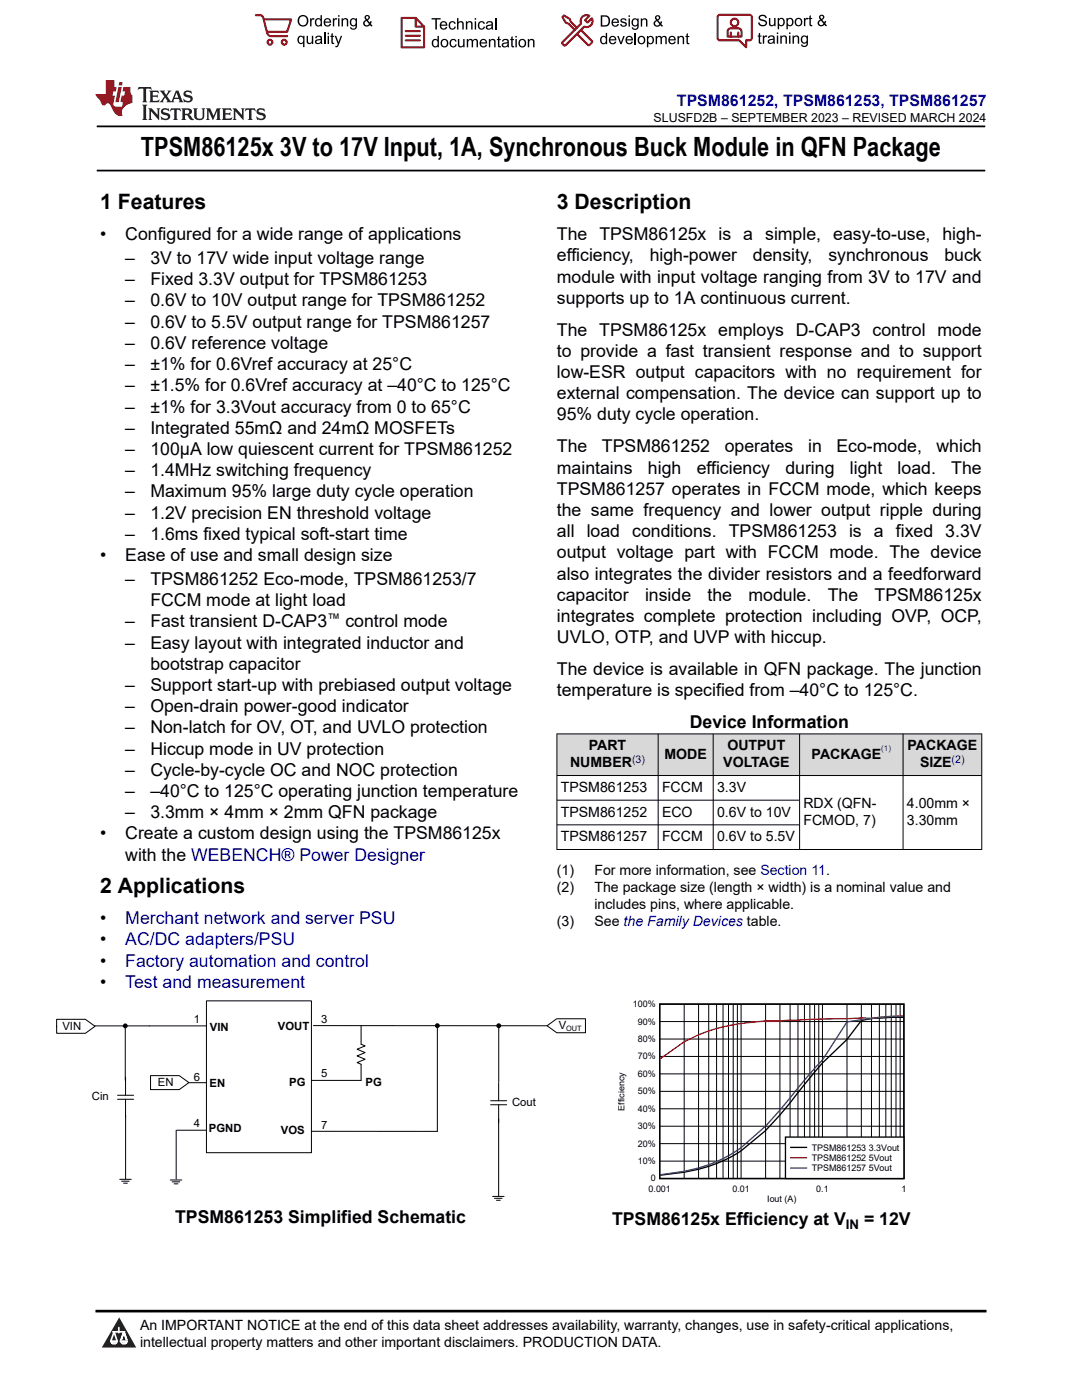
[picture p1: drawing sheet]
<svg xmlns="http://www.w3.org/2000/svg" width="216mm" height="279mm" viewBox="0 0 216 279" stroke-linecap="round" stroke-linejoin="round" font-family="sans-serif">
<path d="M19.3 25.2h177.3M19.3 34h177.3" fill="none" stroke="#000" stroke-width=".35"/>
<g fill="#d8d8d8">
<path d="M111.1 146.5h84.8v8.3h-84.8z" fill-rule="evenodd"/>
<path d="M111.2 146.5h20.1v8.2h-20.1z" fill-rule="evenodd"/>
<path d="M131.4 146.5h10.8v8.2h-10.8z" fill-rule="evenodd"/>
<path d="M142.4 146.5h17.1v8.2h-17.1z" fill-rule="evenodd"/>
<path d="M159.6 146.5h20.5v8.2h-20.5z" fill-rule="evenodd"/>
<path d="M180.3 146.5h15.5v8.2h-15.5z" fill-rule="evenodd"/>
</g>
<g fill="none" stroke="#000" stroke-width=".2">
<path d="M111.1 146.5h84.9M111.1 154.8h84.9M111.1 159.7h48.5M111.1 146.4v23.2M131.3 146.4v23.2M142.3 146.4v23.2M159.6 146.4v23.2M180.2 146.4v23.2M195.9 146.4v23.2M111.1 169.5h84.9M111.1 164.6h48.5M41.2 199.7h20.9v30.3h-20.9z"/>
<path d="M11.3 203.4h5.7l2 1.4-2 1.4h-5.7zM18.8 204.7h22.3M23.5 219.4h3.2M23.5 218.6h3.2M25 205.2v10.4M25.1 215v3.6M25.1 219.4v15.9M30 214.7h5.8l1.9 1.4-1.9 1.4h-5.8zM37.8 216.1h3.4M62.5 204.7h46.7M72.1 204.7v3.7l.8 .3-1.6 .7 1.6 .7-1.6 .6 1.6 .7-1.6 .7 .8 .3v3.2h-10M87.3 205.2v20.6h-25.2"/>
<path d="M97.9 219.7h3.2M99.5 216.1v3.6M99.5 205.2v10.7M109.2 204.7l1.9-1.4h5.7v2.8h-5.7zM131.6 217.8h48.8M131.6 214.3h48.8M131.6 210.8h48.8M131.6 207.4h48.8M131.6 203.9h48.8M136.5 200.4v34.8M139.4 200.4v34.8M141.4 200.4v34.8"/>
<path d="M143 200.4v34.8M144.3 200.4v34.8M145.4 200.4v34.8M146.3 200.4v34.8M147.1 200.4v34.8M147.9 200.4v34.8M152.8 200.4v34.8M155.6 200.4v34.8M157.7 200.4v34.8M159.2 200.4v34.8M160.5 200.4v34.8M161.6 200.4v34.8"/>
<path d="M162.5 200.4v34.8M163.4 200.4v34.8M164.1 200.4v34.8M169 200.4v34.8M171.9 200.4v34.8M173.9 200.4v34.8M175.5 200.4v34.8M176.8 200.4v34.8M177.8 200.4v34.8M178.8 200.4v34.8M179.6 200.4v34.8M23.9 235.4h2.3"/>
<path d="M24.3 235.7h1.5M24.7 236.1h.7M34 235.5h2.3M34.4 235.9h1.5M34.8 236.3h.7M35.2 225.6v9.7M35.3 225.6h5.8M97.9 220.5h3.2M98.3 238.8h2.3M98.7 239.1h1.5M99.1 239.5h.7M99.5 220.5v18.2"/>
<path d="M131.6 231.7h48.8M131.6 228.2h48.8M131.6 224.8h48.8M131.6 221.3h48.8"/>
</g>
<g fill="#000">
<circle cx="25" cy="204.7" r=".49"/>
<circle cx="87.3" cy="204.7" r=".49"/>
<circle cx="99.5" cy="204.7" r=".49"/>
</g>
<path d="M131.6 200.4h48.8v34.8h-48.8zM180.2 203l-6.3 .3-2 .4-2.9 3.8-4.9 4.6-3.6 4.3a99.5 99.5 0 0 1-7.7 9.2l-4.9 4.1a27.9 27.9 0 0 1-11.4 4.2l-4.7 .6" fill="none" stroke="#000" stroke-width=".26"/>
<path d="M180.2 202.8l-3.4 .1-2.9 .3-2-.1-9.4 .3-6.9 .3a46.7 46.7 0 0 0-10.2 1 28.9 28.9 0 0 0-13.6 6.6" fill="none" stroke="#f00" stroke-width=".26"/>
<path d="M180.2 202.8a59.6 59.6 0 0 0-11.2 1.1l-4.9 7.6-2.5 2.8-3.9 4.8a48.2 48.2 0 0 1-11.4 11l-.9 .6a32 32 0 0 1-13.6 3.7" fill="none" stroke="#156" stroke-width=".26"/>
<path d="M156.7 226.9h23.6v8.3h-23.6z" fill-rule="evenodd" fill="#fff"/>
<path d="M156.7 226.9h23.7v8.3h-23.7zM157.8 229h3.1" fill="none" stroke="#000" stroke-width=".26"/>
<path d="M157.8 231.1h3.1" fill="none" stroke="#f00" stroke-width=".26"/>
<path d="M157.8 233.1h3.1" fill="none" stroke="#156" stroke-width=".26"/>
<path d="M0 0h215.9v23.8h-215.9z" fill-rule="evenodd" fill="#fff"/>
<path d="M27.7 17.4l-.2 .6 .5-.3h.6v.1v2.2l-.2 .4h1l-.2-.4v-2.2v-.1h.5l.5 .3-.1-.6zM29.8 18.1l.2 .4v1.5l-.2 .4h1.9l.1-.6a1.08 1.08 0 0 1-1.3 .2v-.7h.6l.4 .2v-.6l-.4 .2h-.6v-.6l.2-.1a1 1 0 0 1 1 .2l-.1-.5zM31.8 18.1l1 1.1-1 1.2h.9l-.2-.2 .4-.7 .5 .7-.2 .2h1.6l-.2-.2 .1-.4h1l.1 .4-.1 .2h.9l-.2-.3-.8-2h-.5l-1 2.2-.8-1.1 .9-1.1h-.8l.2 .2-.5 .7-.3-.7 .1-.2zM35.2 18.5l.4 1h-.8zM36.8 18.2a.65 .65 0 0 0-.2 .7 .65 .65 0 0 0 .6 .5l.7 .2 .1 .2a.79 .79 0 0 1-.7 .4 .79 .79 0 0 1-.7-.5l.1 .7 .2-.1a.93 .93 0 0 0 1.1 .1 .93 .93 0 0 0 .4-1 1.46 1.46 0 0 0-1.2-.6l-.1-.3a1.09 1.09 0 0 1 1.2 .2l-.2-.6-.1 .1-.6-.2zM28.4 20.9l.2 .4v2.3l-.2 .3h1l-.2-.3v-2.3l.2-.4zM29.6 21.6l.2 .4v1.6l-.2 .3h.8l-.3-.3v-1.4l1.7 1.8v-2l.2-.4h-.8l.2 .2 .1 1.1-1.2-1.3zM32.3 21.8a.65 .65 0 0 0-.2 .7 .65 .65 0 0 0 .7 .4l.6 .2 .1 .2a.79 .79 0 0 1-.7 .4 .79 .79 0 0 1-.7-.5l.1 .7 .2-.1a.93 .93 0 0 0 1.1 .1 .93 .93 0 0 0 .4-.9 1.46 1.46 0 0 0-1.2-.6l-.1-.4a1.09 1.09 0 0 1 1.2 .2l-.2-.6-.1 .1-.6-.1zM34.1 21.6l-.1 .7a.63 .63 0 0 1 .7-.4l.1 1.7-.3 .3h1l-.2-.3v-1.7a.66 .66 0 0 1 .8 .4l-.1-.7zM36.2 21.6l.2 .4v1.6l-.2 .3h.9l-.2-.2v-.7h.5l.1 .2a.79 .79 0 0 0 1.2 .6l-1-.9a.61 .61 0 0 0 .6-.6 .61 .61 0 0 0-.5-.6zM36.9 21.9h.2a.47 .47 0 0 1 .5 .1 .47 .47 0 0 1 .1 .5l-.2 .2h-.6zM38.5 21.6l.2 .2a2.27 2.27 0 0 0 .4 2 1.04 1.04 0 0 0 1.7-.7v-1.3l.2-.2h-.8l.2 .4v1.1a.6 .6 0 0 1-.6 .6 .6 .6 0 0 1-.6-.6v-1.1l.3-.4zM41.1 21.6l.2 .4v1.6l-.2 .3h.7l-.2-.3v-1.5l.9 1.9 .8-1.9v1.5l-.2 .3h1l-.3-.3v-1.6l.3-.4h-.8l-.7 1.5-.7-1.5zM44.3 21.6l.2 .4v1.6l-.2 .3h1.9l.1-.5a1.09 1.09 0 0 1-1.3 .1v-.6h.6l.4 .1v-.6l-.4 .2h-.6v-.6l.2-.1a1.01 1.01 0 0 1 1 .3l-.1-.6zM46.4 21.6l.3 .4v1.6l-.3 .3h.8l-.2-.3v-1.4l1.6 1.8v-2l.2-.4h-.7l.2 .2v1.1l-1.2-1.3zM49 21.6l-.1 .7a.63 .63 0 0 1 .8-.4v1.7l-.3 .3h1l-.2-.3v-1.7a.66 .66 0 0 1 .8 .4l-.1-.7zM51.4 21.8a.65 .65 0 0 0-.2 .7 .65 .65 0 0 0 .6 .4l.6 .2 .2 .2a.79 .79 0 0 1-.8 .4 .79 .79 0 0 1-.6-.5l.1 .7 .2-.1a.93 .93 0 0 0 1 .1 .93 .93 0 0 0 .5-.9 1.46 1.46 0 0 0-1.3-.6l-.1-.4a1.09 1.09 0 0 1 1.3 .2l-.2-.6-.2 .1-.5-.1z" fill="#231f20"/>
<path d="M21.1 16v2.8h-2.1l.1 .3 .9 1a.95 .95 0 0 0 .9 .9 .59 .59 0 0 1 .6-.4 .59 .59 0 0 1 .5 .4l.4 .8a1.59 1.59 0 0 0 2.1 1.3 1.61 1.61 0 0 1 1-2.2l1-.4-.1-1.5a1.59 1.59 0 0 1-.4-1.6h-1.4l-.2 .9h.5l-.1 .8h-.5l-.2 1v.2l.4 .1-.2 .9h-.6a.73 .73 0 0 1-1.1-.7l.3-1.5h-.5l.2-.8h.5l.2-.9h-.5v-1.4zM23.6 17.4l-.6 3h.7l.6-3zM23.8 16.4l-.1 .7h.7l.1-.7z" fill="#ed1c24"/>
<g fill="#000">
<path d="M59.4 4.2a1.12 1.12 0 0 1 2.2 0 1.12 1.12 0 0 1-2.2 0zM59.9 3.5a.89 .89 0 0 0-.1 1.1 .89 .89 0 0 0 1.1 .4 .88 .88 0 0 0 .3-1.3 .88 .88 0 0 0-1.3-.2z" fill-rule="evenodd"/>
<path d="M59.5 7.3l.5-.2 .5 .3v-.3h.3v2.3h-.3v-.8a.74 .74 0 0 1-1 0 .74 .74 0 0 1-.1-1zM59.8 7.5a.57 .57 0 0 0-.2 .7 .57 .57 0 0 0 .8 .2 .57 .57 0 0 0 .1-.7 .57 .57 0 0 0-.7-.2z" fill-rule="evenodd"/>
<path d="M61.9 3.6h.2v.3l.2-.2 .3-.1 .2 .1-.1 .3a.36 .36 0 0 0-.5 0 .36 .36 0 0 0 0 .4v.9h-.3z" fill-rule="evenodd"/>
<path d="M61.2 7.1h.3v.9a.41 .41 0 0 0 .4 .6 .41 .41 0 0 0 .3-.6v-.9h.3v1.7h-.2v-.3a.58 .58 0 0 1-.7 .3 .58 .58 0 0 1-.4-.6z" fill-rule="evenodd"/>
<path d="M63 3.8l.5-.2 .5 .2v-.8h.2v2.3h-.2v-.2a.75 .75 0 0 1-1-.1 .75 .75 0 0 1-.1-1zM63.2 4a.57 .57 0 0 0-.1 .7 .57 .57 0 0 0 .8 .2 .57 .57 0 0 0 .1-.7 .57 .57 0 0 0-.8-.2z" fill-rule="evenodd"/>
<path d="M63 7.3a.74 .74 0 0 1 1-.1 .74 .74 0 0 1 .3 .9v.7h-.3v-.2a.57 .57 0 0 1-.8 .2 .57 .57 0 0 1-.2-.8l1-.3a.41 .41 0 0 0-.4-.4 .41 .41 0 0 0-.4 .4l-.3-.1zM63.2 8.2a.35 .35 0 0 0 .2 .5 .35 .35 0 0 0 .5-.3l.1-.4z" fill-rule="evenodd"/>
<path d="M65.4 6.5h.3v.3h-.3zM65.4 7.1h.3v1.7h-.3z" fill-rule="evenodd"/>
<path d="M64.8 3.8a.76 .76 0 0 1 .9-.1 .76 .76 0 0 1 .4 .8h-1.2a.47 .47 0 0 0 .3 .6 .47 .47 0 0 0 .6-.4l.3 .1a.82 .82 0 0 1-1.3 .3 .82 .82 0 0 1 0-1.3zM65 4l-.1 .3h.9l-.3-.4z" fill-rule="evenodd"/>
<path d="M66.4 3.6h.3v.3l.1-.2 .4-.1 .1 .1-.1 .3a.36 .36 0 0 0-.4 0 .36 .36 0 0 0-.1 .4v.9h-.3z" fill-rule="evenodd"/>
<path d="M66.1 6.7l.3-.1v.5h.3v.3h-.3v.9l.1 .2h.2v.3a.41 .41 0 0 1-.4-.1 .41 .41 0 0 1-.2-.4v-.9h-.2v-.3h.2z" fill-rule="evenodd"/>
<path d="M66.8 7.1h.3l.4 1.4 .5-1.4h.3l-.6 1.7a.57 .57 0 0 1-.8 .6v-.3a.37 .37 0 0 0 .5-.3z" fill-rule="evenodd"/>
<path d="M67.5 3h.2v.3h-.2zM67.5 3.6h.2v1.7h-.2z" fill-rule="evenodd"/>
<path d="M68.2 3.6h.2v.3a.58 .58 0 0 1 .7-.3 .58 .58 0 0 1 .4 .7v1h-.3v-1a.4 .4 0 0 0-.4-.5 .4 .4 0 0 0-.4 .6v.9h-.2z" fill-rule="evenodd"/>
<path d="M70 3.8l.5-.2 .5 .2v-.2h.2v1.5a.71 .71 0 0 1-.5 .8 .71 .71 0 0 1-.8-.5h.2a.46 .46 0 0 0 .6 .3 .46 .46 0 0 0 .3-.6 .78 .78 0 0 1-1.1-.2 .78 .78 0 0 1 .1-1.1zM70.2 4a.53 .53 0 0 0-.1 .8 .53 .53 0 0 0 .8 0 .54 .54 0 0 0 0-.7 .54 .54 0 0 0-.7-.1z" fill-rule="evenodd"/>
<path d="M72.9 3.1a.53 .53 0 0 1 .8 .1 .53 .53 0 0 1-.3 .8l.4 .5 .1-.3 .3 .1-.2 .5 .3 .3-.2 .2-.3-.3a.71 .71 0 0 1-1.2 .1 .71 .71 0 0 1 .4-1.1l-.3-.5zM73 3.5a.3 .3 0 0 0 .6 0 .3 .3 0 0 0-.6 0zM72.9 4.3a.45 .45 0 0 0 0 .7 .45 .45 0 0 0 .7-.2l-.5-.6z" fill-rule="evenodd"/>
<path d="M86.1 3.6h1.8v.3h-.7v2h-.3v-2h-.8z" fill-rule="evenodd"/>
<path d="M86.3 8l.5-.2 .5 .2v-.8h.3v2.2h-.3v-.2a.76 .76 0 0 1-1 0 .76 .76 0 0 1-.1-1zM86.6 8.1a.58 .58 0 0 0-.2 .8 .58 .58 0 0 0 .8 .2 .58 .58 0 0 0 .1-.8 .58 .58 0 0 0-.7-.2z" fill-rule="evenodd"/>
<path d="M88.2 7.9a.81 .81 0 0 1 1.1 .2 .81 .81 0 0 1-.2 1.1 .81 .81 0 0 1-1.1-.1l-.1-.8zM88.3 8.1a.57 .57 0 0 0 0 .9 .57 .57 0 0 0 .8 0 .57 .57 0 0 0 0-.8 .57 .57 0 0 0-.8-.1z" fill-rule="evenodd"/>
<path d="M88 4.4a.77 .77 0 0 1 .9-.1 .77 .77 0 0 1 .4 .8h-1.3a.48 .48 0 0 0 .4 .6 .48 .48 0 0 0 .6-.3h.3a.83 .83 0 0 1-1.3 .4 .83 .83 0 0 1 0-1.4zM88.2 4.6l-.2 .3h1l-.3-.4z" fill-rule="evenodd"/>
<path d="M89.7 4.4a.7 .7 0 0 1 1.2 .3l-.2 .1a.45 .45 0 0 0-.6-.3 .45 .45 0 0 0-.3 .6 .45 .45 0 0 0 .3 .6 .45 .45 0 0 0 .6-.4h.3a.76 .76 0 0 1-1.1 .6 .76 .76 0 0 1-.3-1.1z" fill-rule="evenodd"/>
<path d="M89.9 8a.7 .7 0 0 1 1.2 .3h-.3a.45 .45 0 0 0-.5-.3 .45 .45 0 0 0-.3 .6 .45 .45 0 0 0 .3 .6 .45 .45 0 0 0 .6-.4l.2 .1a.76 .76 0 0 1-1 .5 .76 .76 0 0 1-.4-1.1z" fill-rule="evenodd"/>
<path d="M91.2 3.6h.3v.8a.59 .59 0 0 1 .7-.2 .59 .59 0 0 1 .3 .7v1h-.2v-1a.4 .4 0 0 0-.5-.4 .4 .4 0 0 0-.3 .5v.9h-.3z" fill-rule="evenodd"/>
<path d="M91.4 7.8h.2v.9a.41 .41 0 0 0 .5 .5 .41 .41 0 0 0 .3-.5v-.9h.3v1.6h-.3v-.2a.58 .58 0 0 1-.7 .3 .58 .58 0 0 1-.3-.7z" fill-rule="evenodd"/>
<path d="M93 4.2h.2v.3a.59 .59 0 0 1 .7-.3 .59 .59 0 0 1 .4 .7v1h-.3v-1a.41 .41 0 0 0-.4-.5 .41 .41 0 0 0-.4 .6v.9h-.2z" fill-rule="evenodd"/>
<path d="M93.1 7.8h.3v.2a.56 .56 0 0 1 1 0 .54 .54 0 0 1 .6-.2 .54 .54 0 0 1 .4 .5v1.1h-.3v-1a.34 .34 0 0 0-.3-.4 .34 .34 0 0 0-.4 .3v1.1h-.3v-1a.38 .38 0 0 0-.5-.4 .38 .38 0 0 0-.2 .6v.8h-.3z" fill-rule="evenodd"/>
<path d="M94.7 3.6h.3v.3h-.3zM94.7 4.2h.3v1.7h-.3z" fill-rule="evenodd"/>
<path d="M95.5 4.4a.7 .7 0 0 1 1.3 .3l-.3 .1a.45 .45 0 0 0-.6-.3 .45 .45 0 0 0-.3 .6 .45 .45 0 0 0 .3 .6 .45 .45 0 0 0 .6-.4h.3a.76 .76 0 0 1-1.1 .6 .76 .76 0 0 1-.3-1.1z" fill-rule="evenodd"/>
<path d="M95.9 8a.77 .77 0 0 1 .9-.2 .77 .77 0 0 1 .4 .9h-1.2a.48 .48 0 0 0 .3 .5 .48 .48 0 0 0 .6-.3h.3a.83 .83 0 0 1-1.3 .4 .83 .83 0 0 1 0-1.3zM96.1 8.1l-.1 .4h.9l-.2-.5z" fill-rule="evenodd"/>
<path d="M97.5 7.8h.3v.2a.59 .59 0 0 1 .7-.2 .59 .59 0 0 1 .4 .6v1h-.3v-1a.41 .41 0 0 0-.5-.4 .41 .41 0 0 0-.3 .5v.9h-.3z" fill-rule="evenodd"/>
<path d="M97.1 4.4a.74 .74 0 0 1 1-.1 .74 .74 0 0 1 .3 .9v.7h-.3v-.2a.59 .59 0 0 1-.8 .2 .59 .59 0 0 1-.3-.8l1.1-.3a.42 .42 0 0 0-.4-.4 .42 .42 0 0 0-.5 .4l-.2-.1zM97.3 5.3a.36 .36 0 0 0 .2 .5 .36 .36 0 0 0 .5-.2l.1-.5z" fill-rule="evenodd"/>
<path d="M99.4 7.4l.2-.2v.6h.3v.2h-.3v1l.1 .2h.2l.1 .2a.41 .41 0 0 1-.5 0 .41 .41 0 0 1-.1-.4v-1h-.2v-.2h.2z" fill-rule="evenodd"/>
<path d="M100.3 8a.74 .74 0 0 1 .9-.2 .74 .74 0 0 1 .3 .9l.1 .7h-.3v-.2a.59 .59 0 0 1-.8 .3 .59 .59 0 0 1-.3-.8l1-.3a.42 .42 0 0 0-.3-.4 .42 .42 0 0 0-.5 .3h-.3zM100.5 8.8a.36 .36 0 0 0 .1 .5 .36 .36 0 0 0 .5-.2l.2-.5z" fill-rule="evenodd"/>
<path d="M102 7.4l.3-.2v.6h.3v.2h-.3v1l.1 .2h.2v.2a.41 .41 0 0 1-.5 0 .41 .41 0 0 1-.1-.4v-1h-.2v-.2h.2z" fill-rule="evenodd"/>
<path d="M102.8 7.2h.3v.3h-.3zM102.8 7.8h.3v1.6h-.3z" fill-rule="evenodd"/>
<path d="M103.7 7.9a.81 .81 0 0 1 1.1 .2 .81 .81 0 0 1-.1 1.1 .81 .81 0 0 1-1.2-.1v-.8zM103.9 8.1a.57 .57 0 0 0-.1 .9 .57 .57 0 0 0 .8 0 .57 .57 0 0 0 0-.8 .57 .57 0 0 0-.7-.1z" fill-rule="evenodd"/>
<path d="M105.3 7.8h.3v.2a.59 .59 0 0 1 .7-.2 .59 .59 0 0 1 .4 .6v1h-.3v-1a.41 .41 0 0 0-.5-.4 .41 .41 0 0 0-.3 .5v.9h-.3z" fill-rule="evenodd"/>
<path d="M119.9 3.1h.7a1.12 1.12 0 0 1 1.1 1.1 1.12 1.12 0 0 1-1 1.1h-.8zM120.2 3.3v1.7h.4a.86 .86 0 0 0 .8-.8 .86 .86 0 0 0-.8-.9z" fill-rule="evenodd"/>
<path d="M119.9 7.4l.5-.3 .5 .3v-.8h.2v2.2h-.2v-.2a.75 .75 0 0 1-1 0 .75 .75 0 0 1-.1-1zM120.1 7.5a.57 .57 0 0 0-.1 .8 .57 .57 0 0 0 .8 .2 .57 .57 0 0 0 .1-.8 .57 .57 0 0 0-.8-.2z" fill-rule="evenodd"/>
<path d="M121.7 7.4a.76 .76 0 0 1 .9-.2 .76 .76 0 0 1 .4 .9h-1.2a.47 .47 0 0 0 .3 .5 .47 .47 0 0 0 .6-.3h.3a.82 .82 0 0 1-1.3 .4 .82 .82 0 0 1 0-1.3zM121.9 7.5l-.1 .3h.9l-.3-.4z" fill-rule="evenodd"/>
<path d="M122.2 3.9a.76 .76 0 0 1 .9-.2 .76 .76 0 0 1 .4 .9h-1.2a.47 .47 0 0 0 .4 .5 .47 .47 0 0 0 .5-.3h.3a.82 .82 0 0 1-1.3 .4 .82 .82 0 0 1 0-1.3zM122.5 4l-.2 .3h.9l-.2-.4z" fill-rule="evenodd"/>
<path d="M123.9 3.8a.71 .71 0 0 1 1.1 .3h-.2a.32 .32 0 0 0-.4-.3 .32 .32 0 0 0-.3 .4h.1a.75 .75 0 0 1 .9 .8 .72 .72 0 0 1-.7 .3 .72 .72 0 0 1-.7-.5h.3a.36 .36 0 0 0 .4 .4 .36 .36 0 0 0 .3-.5 .8 .8 0 0 1-.9-.7z" fill-rule="evenodd"/>
<path d="M123.2 7.2h.3l.4 1.3 .5-1.3h.3l-.7 1.6h-.2z" fill-rule="evenodd"/>
<path d="M125.4 3.1h.3v.3h-.3zM125.4 3.7h.3v1.6h-.3z" fill-rule="evenodd"/>
<path d="M125 7.4a.76 .76 0 0 1 .9-.2 .76 .76 0 0 1 .4 .9h-1.2a.47 .47 0 0 0 .3 .5 .47 .47 0 0 0 .6-.3h.3a.82 .82 0 0 1-1.3 .4 .82 .82 0 0 1 0-1.3zM125.2 7.5l-.1 .3h.9l-.2-.4z" fill-rule="evenodd"/>
<path d="M126.2 3.9l.5-.3 .5 .3v-.2h.2v1.4a.71 .71 0 0 1-.5 .8 .71 .71 0 0 1-.8-.5l.2 .1a.46 .46 0 0 0 .6 .2 .46 .46 0 0 0 .3-.6 .78 .78 0 0 1-1.1-.1 .78 .78 0 0 1 .1-1.1zM126.4 4a.53 .53 0 0 0-.1 .8 .53 .53 0 0 0 .8 0 .54 .54 0 0 0 0-.7 .54 .54 0 0 0-.7-.1z" fill-rule="evenodd"/>
<path d="M127.5 7.3a.8 .8 0 0 1 1.1 .2 .8 .8 0 0 1-.1 1.1 .8 .8 0 0 1-1.2-.1v-.8zM127.7 7.5a.56 .56 0 0 0-.1 .9 .56 .56 0 0 0 .8-.1 .56 .56 0 0 0 0-.7 .56 .56 0 0 0-.7-.1z" fill-rule="evenodd"/>
<path d="M127.9 3.7h.2v.2a.58 .58 0 0 1 .7-.2 .58 .58 0 0 1 .4 .6v1h-.3v-1a.4 .4 0 0 0-.4-.4 .4 .4 0 0 0-.4 .5v.9h-.2z" fill-rule="evenodd"/>
<path d="M129.1 7.2h.2v.2a.72 .72 0 0 1 1-.1 .72 .72 0 0 1 .2 1 .64 .64 0 0 1-.5 .5 .64 .64 0 0 1-.6-.2v.8h-.3zM129.5 7.5a.56 .56 0 0 0-.2 .8 .56 .56 0 0 0 .8 .2 .56 .56 0 0 0 .1-.8 .56 .56 0 0 0-.7-.2z" fill-rule="evenodd"/>
<path d="M130.8 7.2h.3v.2a.55 .55 0 0 1 .9 0 .53 .53 0 0 1 .6-.3 .53 .53 0 0 1 .4 .6v1.1h-.2v-1a.34 .34 0 0 0-.3-.4 .34 .34 0 0 0-.4 .3v1.1h-.3v-1a.37 .37 0 0 0-.5-.4 .37 .37 0 0 0-.2 .6v.8h-.3z" fill-rule="evenodd"/>
<path d="M130.8 3.2a.53 .53 0 0 1 .9 .1 .53 .53 0 0 1-.4 .8l.4 .5 .2-.4 .2 .1-.2 .5 .4 .3-.2 .3-.3-.4a.71 .71 0 0 1-1.2 .1 .71 .71 0 0 1 .3-1.1l-.2-.5zM130.9 3.6a.3 .3 0 0 0 .6 0 .3 .3 0 0 0-.6 0zM130.9 4.3a.45 .45 0 0 0 0 .7 .45 .45 0 0 0 .7-.2l-.5-.6z" fill-rule="evenodd"/>
<path d="M133.6 7.4a.76 .76 0 0 1 .9-.2 .76 .76 0 0 1 .3 .9h-1.2a.47 .47 0 0 0 .4 .5 .47 .47 0 0 0 .6-.3h.2a.82 .82 0 0 1-1.2 .4 .82 .82 0 0 1 0-1.3zM133.8 7.5l-.2 .3h1l-.3-.4z" fill-rule="evenodd"/>
<path d="M135.2 7.2h.2v.2a.58 .58 0 0 1 .7-.2 .58 .58 0 0 1 .4 .6v1h-.3v-1a.4 .4 0 0 0-.4-.4 .4 .4 0 0 0-.3 .5v.9h-.3z" fill-rule="evenodd"/>
<path d="M137 6.8l.3-.2v.6h.2v.2h-.2v1v.2h.2l.1 .2a.41 .41 0 0 1-.5 0 .41 .41 0 0 1-.1-.5v-.9h-.2v-.2h.2z" fill-rule="evenodd"/>
<path d="M151.6 3.1a.88 .88 0 0 1 1.4 .5h-.3a.49 .49 0 0 0-.5-.5 .49 .49 0 0 0-.5 .6l.1 .1a1.06 1.06 0 0 1 1.2 1 .95 .95 0 0 1-.9 .4 .95 .95 0 0 1-.8-.7h.3a.58 .58 0 0 0 .6 .5 .58 .58 0 0 0 .5-.6l-.2-.1a.95 .95 0 0 1-1.1-.9z" fill-rule="evenodd"/>
<path d="M151.4 6.7l.3-.2v.6h.2v.2h-.2v1v.2h.2l.1 .2a.41 .41 0 0 1-.5 0 .41 .41 0 0 1-.1-.5v-.9h-.2v-.2h.2z" fill-rule="evenodd"/>
<path d="M152.2 7.1h.3v.2l.1-.2h.4h.1l-.1 .3a.36 .36 0 0 0-.4 0 .36 .36 0 0 0-.1 .5v.8h-.3z" fill-rule="evenodd"/>
<path d="M153.3 7.3a.74 .74 0 0 1 1-.2 .74 .74 0 0 1 .3 .9l.1 .7h-.3l-.1-.2a.57 .57 0 0 1-.8 .3 .57 .57 0 0 1-.1-.9l.9-.2a.41 .41 0 0 0-.4-.4 .41 .41 0 0 0-.4 .3h-.3zM153.5 8.1a.35 .35 0 0 0 .2 .5 .35 .35 0 0 0 .5-.2l.1-.5z" fill-rule="evenodd"/>
<path d="M153.4 3.6h.3v.9a.41 .41 0 0 0 .4 .5 .41 .41 0 0 0 .4-.5v-.9h.2v1.6h-.2v-.2a.58 .58 0 0 1-.7 .2 .58 .58 0 0 1-.4-.6z" fill-rule="evenodd"/>
<path d="M155 6.5h.3v.3h-.3zM155 7.1h.3v1.6h-.3z" fill-rule="evenodd"/>
<path d="M155.2 3.6h.2v.2a.72 .72 0 0 1 1-.1 .72 .72 0 0 1 .2 1 .64 .64 0 0 1-.5 .5 .64 .64 0 0 1-.6-.2v.8h-.3zM155.6 3.9a.56 .56 0 0 0-.2 .8 .56 .56 0 0 0 .8 .2 .56 .56 0 0 0 .1-.8 .56 .56 0 0 0-.7-.2z" fill-rule="evenodd"/>
<path d="M155.7 7.1h.3v.2a.58 .58 0 0 1 .7-.2 .58 .58 0 0 1 .3 .6v1h-.3v-1a.4 .4 0 0 0-.4-.4 .4 .4 0 0 0-.3 .5v.9h-.3z" fill-rule="evenodd"/>
<path d="M156.9 3.6h.3v.2a.72 .72 0 0 1 .9-.1 .72 .72 0 0 1 .2 1 .64 .64 0 0 1-.4 .5 .64 .64 0 0 1-.7-.2v.8h-.3zM157.3 3.9a.56 .56 0 0 0-.1 .8 .56 .56 0 0 0 .7 .2 .56 .56 0 0 0 .2-.8 .56 .56 0 0 0-.8-.2z" fill-rule="evenodd"/>
<path d="M157.4 6.5h.3v.3h-.3zM157.4 7.1h.3v1.6h-.3z" fill-rule="evenodd"/>
<path d="M158.1 7.1h.3v.2a.58 .58 0 0 1 .7-.2 .58 .58 0 0 1 .4 .6v1h-.3v-1a.4 .4 0 0 0-.5-.4 .4 .4 0 0 0-.3 .5v.9h-.3z" fill-rule="evenodd"/>
<path d="M158.8 3.7a.8 .8 0 0 1 1.1 .2 .8 .8 0 0 1-.1 1.1 .8 .8 0 0 1-1.1-.1l-.1-.8zM159 3.9a.56 .56 0 0 0-.1 .9 .56 .56 0 0 0 .9 0 .56 .56 0 0 0-.1-.8 .56 .56 0 0 0-.7-.1z" fill-rule="evenodd"/>
<path d="M160 7.3l.5-.2 .5 .2v-.2h.2v1.4a.71 .71 0 0 1-.5 .9 .71 .71 0 0 1-.9-.5h.3a.46 .46 0 0 0 .6 .2 .46 .46 0 0 0 .2-.6 .78 .78 0 0 1-1-.1 .78 .78 0 0 1 .1-1.1zM160.2 7.4a.53 .53 0 0 0-.1 .8 .53 .53 0 0 0 .8 0 .54 .54 0 0 0 0-.7 .54 .54 0 0 0-.7-.1z" fill-rule="evenodd"/>
<path d="M160.4 3.6h.3v.2l.1-.2h.4h.1l-.1 .3a.36 .36 0 0 0-.4 0 .36 .36 0 0 0-.1 .5v.8h-.3z" fill-rule="evenodd"/>
<path d="M161.5 3.2l.3-.2v.6h.3v.2h-.3v1v.2h.3v.2a.41 .41 0 0 1-.5 0 .41 .41 0 0 1-.1-.5v-.9h-.2v-.2h.2z" fill-rule="evenodd"/>
<path d="M163.6 3.1a.53 .53 0 0 1 .8 .1 .53 .53 0 0 1-.3 .8l.4 .5 .1-.3h.3l-.2 .5 .3 .3-.2 .3-.3-.3a.71 .71 0 0 1-1.2 .1 .71 .71 0 0 1 .4-1.2l-.3-.5zM163.7 3.5a.3 .3 0 0 0 .5 0 .3 .3 0 0 0-.5 0zM163.6 4.2a.45 .45 0 0 0 0 .8 .45 .45 0 0 0 .7-.3l-.5-.6z" fill-rule="evenodd"/>
</g>
<path d="M64.8 6.5v2.3M98.9 3.6v2.3M126.8 6.6v2.2" fill="none" stroke="#000" stroke-width=".28"/>
<g fill="none" stroke="#de0000" stroke-width=".42">
<path d="M51.1 3l1 .1a1.4 1.4 0 0 1 .6 1.2l.7 2.5a.95 .95 0 0 0 1.1 .4h2.8M52.7 3.9h5.4l-.8 2.4h-4M80.1 3.6h2.8v1.7h1.7v4.2h-4.5zM81 7.1h2.8M81 6.2h2.8M81 8.1h2.8M82.9 3.6l1.7 1.7M115.1 5.5l-1.3-1.2-.1-.5-1.2-.7-.3 .3 .7 1.1 .5 .2 1.3 1.3M115.9 6l2.2 2.2v.3l-.5 .5h-.3l-2.2-2.2zM115.9 6l.7-.7a1.19 1.19 0 0 0 1.3-.3 1.19 1.19 0 0 0 .2-1.4l-.9 .9-.4-.5 .8-.8a1.19 1.19 0 0 0-1.4 .1 1.19 1.19 0 0 0-.2 1.4l-3.8 3.7v.3l.3 .3h.3l2.3-2.2M143.2 3.2l.4-.2h6l.4 .2v4.4l-.2 .4-.9 .1v1.3l-1.4-1.3h-3.9l-.4-.3zM145.4 5.8l.4-.1h1.6a.61 .61 0 0 1 .6 .6v1h-2.8v-1z"/>
<path d="M145.8 6.5v.8M147.3 6.5v.8"/>
<circle cx="53.9" cy="8.4" r=".49"/>
<circle cx="56.7" cy="8.4" r=".49"/>
<circle cx="146.6" cy="4.5" r=".75"/>
</g>
<path d="M0 261.4h215.9v18h-215.9z" fill-rule="evenodd" fill="#fff"/>
<path d="M23.8 262.9l3.4 6h-6.9z" fill="#231f20"/>
<path d="M22.1 267.7h1.3l-.4 .5h-.3a.55 .55 0 0 1-.6-.5z" fill-rule="evenodd" fill="#fff"/>
<path d="M22.1 267.7h1.3l-.4 .5h-.3a.55 .55 0 0 1-.6-.5z" fill="none" stroke="#231f20" stroke-width=".34"/>
<path d="M22.1 267.7h1.3l-.4 .5h-.5zM22.6 265.8h.1M22.6 265.8h2.3zM23.7 265.9h.1M23.7 264.9v1zM24 267.7h.1" fill="none" stroke="#fff" stroke-width=".34"/>
<path d="M24.7 265.8l-.7 1.9z" fill="#fff"/>
<path d="M24.7 265.8l-.7 1.9z" fill="none" stroke="#fff" stroke-width=".34"/>
<path d="M24.7 265.8l.7 1.9z" fill="#fff"/>
<path d="M22.8 265.8l-.7 1.9zM22.8 265.8l.6 1.9zM24.7 265.8l.7 1.9zM25.3 267.7h.1" fill="none" stroke="#fff" stroke-width=".34"/>
<path d="M24.1 267.7h1.3a.65 .65 0 0 1-.6 .5 .65 .65 0 0 1-.7-.5z" fill-rule="evenodd" fill="#fff"/>
<path d="M24.1 267.7h1.3a.65 .65 0 0 1-.6 .5 .65 .65 0 0 1-.7-.5z" fill="none" stroke="#231f20" stroke-width=".34"/>
<path d="M24 267.7h.1M24.1 267.7h1.3l-.4 .5h-.5z" fill="none" stroke="#fff" stroke-width=".34"/>
<path d="M19 261.7h177.8" fill="none" stroke="#000" stroke-width=".53"/>
<text font-size="5.3" x="28.1" y="31.2">TPSM86125x 3V to 17V Input, 1A, Synchronous Buck Module in QFN Package</text>
<g font-size="4.2">
<text x="20" y="41.8">1 Features</text>
<text x="111.1" y="41.8">3 Description</text>
<text x="20" y="178.3">2 Applications</text>
</g>
<g font-size="3.5">
<text x="20" y="47.9">•</text>
<text x="25" y="47.9">Configured for a wide range of applications</text>
<text x="111.1" y="47.9">The TPSM86125x is a simple, easy-to-use, high-</text>
<text x="25" y="52.7">–</text>
<text x="30" y="52.7">3V to 17V wide input voltage range</text>
<text x="111.1" y="52.2">efficiency,</text>
<text x="129.6" y="52.2">high-power</text>
<text x="150.2" y="52.2">density,</text>
<text x="165.3" y="52.2">synchronous</text>
<text x="188.4" y="52.2">buck</text>
<text x="25" y="56.9">–</text>
<text x="30" y="56.9">Fixed 3.3V output for TPSM861253</text>
<text x="111.1" y="56.4">module with input voltage ranging from 3V to 17V and</text>
<text x="25" y="61.2">–</text>
<text x="25" y="65.4">–</text>
<text x="30" y="61.2">0.6V to 10V output range for TPSM861252</text>
<text x="30" y="65.4">0.6V to 5.5V output range for TPSM861257</text>
<text x="111.1" y="60.6">supports up to 1A continuous current.</text>
<text x="25" y="69.6">–</text>
<text x="30" y="69.6">0.6V reference voltage</text>
<text x="111.1" y="67">The TPSM86125x employs D-CAP3 control mode</text>
<text x="111.1" y="71.2">to provide a fast transient response and to support</text>
<text x="25" y="73.9">–</text>
<text x="30" y="73.9">±1% for 0.6Vref accuracy at 25°C</text>
<text x="111.1" y="75.5">low-ESR output capacitors with no requirement for</text>
<text x="25" y="78.1">–</text>
<text x="25" y="82.3">–</text>
<text x="30" y="78.1">±1.5% for 0.6Vref accuracy at –40°C to 125°C</text>
<text x="30" y="82.3">±1% for 3.3Vout accuracy from 0 to 65°C</text>
<text x="111.1" y="79.7">external compensation. The device can support up to</text>
<text x="111.1" y="83.9">95% duty cycle operation.</text>
<text x="25" y="86.6">–</text>
<text x="30" y="86.6">Integrated 55mΩ and 24mΩ MOSFETs</text>
<text x="25" y="90.8">–</text>
<text x="25" y="95">–</text>
<text x="30" y="90.8">100μA low quiescent current for TPSM861252</text>
<text x="30" y="95">1.4MHz switching frequency</text>
<text x="111.1" y="90.3">The</text>
<text x="111.1" y="94.5">maintains</text>
<text x="120.1" y="90.3">TPSM861252</text>
<text x="129.3" y="94.5">high</text>
<text x="139" y="94.5">efficiency</text>
<text x="144.6" y="90.3">operates</text>
<text x="156.7" y="94.5">during</text>
<text x="161.2" y="90.3">in</text>
<text x="166.9" y="90.3">Eco-mode,</text>
<text x="169.6" y="94.5">light</text>
<text x="179.1" y="94.5">load.</text>
<text x="186.9" y="90.3">which</text>
<text x="189.8" y="94.5">The</text>
<text x="25" y="99.3">–</text>
<text x="30" y="99.3">Maximum 95% large duty cycle operation</text>
<text x="111.1" y="98.7">TPSM861257 operates in FCCM mode, which keeps</text>
<text x="25" y="103.5">–</text>
<text x="25" y="107.7">–</text>
<text x="30" y="103.5">1.2V precision EN threshold voltage</text>
<text x="30" y="107.7">1.6ms fixed typical soft-start time</text>
<text x="111.1" y="103">the same frequency and lower output ripple during</text>
<text x="111.1" y="107.2">all load conditions. TPSM861253 is a fixed 3.3V</text>
<text x="20" y="112">•</text>
<text x="25" y="112">Ease of use and small design size</text>
<text x="111.1" y="111.4">output voltage part with FCCM mode. The device</text>
<text x="25" y="116.7">–</text>
<text x="30" y="116.7">TPSM861252 Eco-mode, TPSM861253/7</text>
<text x="111.1" y="115.7">also integrates the divider resistors and a feedforward</text>
<text x="111.1" y="119.9">capacitor</text>
<text x="128.7" y="119.9">inside</text>
<text x="141.2" y="119.9">the</text>
<text x="149.4" y="119.9">module.</text>
<text x="165.2" y="119.9">The</text>
<text x="174.5" y="119.9">TPSM86125x</text>
<text x="25" y="125.2">–</text>
<text x="30" y="121">FCCM mode at light load</text>
<text x="30" y="125.2">Fast transient D-CAP3</text>
<text x="68.9" y="125.2">control mode</text>
<text x="111.1" y="124.1">integrates complete protection including OVP, OCP,</text>
<text x="25" y="129.4">–</text>
<text x="30" y="129.4">Easy layout with integrated inductor and</text>
<text x="111.1" y="128.4">UVLO, OTP, and UVP with hiccup.</text>
<text x="25" y="137.9">–</text>
<text x="30" y="133.7">bootstrap capacitor</text>
<text x="30" y="137.9">Support start-up with prebiased output voltage</text>
<text x="111.1" y="134.7">The device is available in QFN package. The junction</text>
<text x="25" y="142.1">–</text>
<text x="30" y="142.1">Open-drain power-good indicator</text>
<text x="111.1" y="139">temperature is specified from –40°C to 125°C.</text>
<text x="25" y="146.4">–</text>
<text x="30" y="146.4">Non-latch for OV, OT, and UVLO protection</text>
<text x="137.6" y="145.3">Device Information</text>
<text x="25" y="150.6">–</text>
<text x="25" y="154.8">–</text>
<text x="30" y="150.6">Hiccup mode in UV protection</text>
<text x="30" y="154.8">Cycle-by-cycle OC and NOC protection</text>
<text x="25" y="159.1">–</text>
<text x="30" y="159.1">–40°C to 125°C operating junction temperature</text>
<text x="20" y="167.5">•</text>
<text x="25" y="163.3">–</text>
<text x="25" y="167.5">Create a custom design using the TPSM86125x</text>
<text x="30" y="163.3">3.3mm × 4mm × 2mm QFN package</text>
<text x="25" y="171.8">with the WEBENCH® Power Designer</text>
<text x="20" y="184.5">•</text>
<text x="20" y="188.7">•</text>
<text x="20" y="192.9">•</text>
<text x="20" y="197.2">•</text>
<text x="35" y="244">TPSM861253 Simplified Schematic</text>
<text x="122.1" y="244.5">TPSM86125x Efficiency at V</text>
<text x="172.4" y="244.5">= 12V</text>
</g>
<g font-size="3.5" fill="#00f">
<text x="25" y="184.5">Merchant network and server PSU</text>
<text x="25" y="188.7">AC/DC adapters/PSU</text>
<text x="25" y="192.9">Factory automation and control</text>
<text x="25" y="197.2">Test and measurement</text>
</g>
<text font-size="3.2" fill="#00f" x="135.1" y="21.1">TPSM861252, TPSM861253, TPSM861257</text>
<g font-size="2.8">
<text x="117.5" y="149.7">PART</text>
<text x="145.1" y="149.7">OUTPUT</text>
<text x="181.1" y="149.7">PACKAGE</text>
<text x="113.7" y="153.1">NUMBER</text>
<text x="132.6" y="151.4">MODE</text>
<text x="144.3" y="153.1">VOLTAGE</text>
<text x="162" y="151.4">PACKAGE</text>
<text x="183.6" y="153.1">SIZE</text>
<text x="111.9" y="158">TPSM861253</text>
<text x="132.1" y="158">FCCM</text>
<text x="143.1" y="158">3.3V</text>
<text x="160.3" y="161.3">RDX (QFN-</text>
<text x="181" y="161.3">4.00mm ×</text>
<text x="111.9" y="163">TPSM861252</text>
<text x="111.9" y="167.9">TPSM861257</text>
<text x="132.1" y="163">ECO</text>
<text x="132.1" y="167.9">FCCM</text>
<text x="143.1" y="163">0.6V to 10V</text>
<text x="143.1" y="167.9">0.6V to 5.5V</text>
<text x="160.3" y="164.7">FCMOD, 7)</text>
<text x="181" y="164.7">3.30mm</text>
<text x="111.1" y="174.7">(1)</text>
<text x="111.1" y="178.1">(2)</text>
<text x="118.6" y="174.7">For more information, see Section 11.</text>
<text x="118.6" y="178.1">The package size (length × width) is a nominal value and</text>
<text x="111.1" y="184.8">(3)</text>
<text x="118.6" y="181.5">includes pins, where applicable.</text>
<text x="118.6" y="184.8">See the Family Devices table.</text>
<text x="27.9" y="265.5">An IMPORTANT NOTICE at the end of this data sheet addresses availability, warranty, changes, use in safety-critical applications,</text>
<text x="27.9" y="268.9">intellectual property matters and other important disclaimers. PRODUCTION DATA.</text>
</g>
<g font-size="2.6">
<text x="65.3" y="124.3">™</text>
<text x="168.8" y="245.2">IN</text>
</g>
<text font-size="2.5" x="130.4" y="24.3">SLUSFD2B – SEPTEMBER 2023 – REVISED MARCH 2024</text>
<g font-size="2.3">
<text x="12.5" y="205.5">VIN</text>
<text x="38.7" y="204.2">1</text>
<text x="41.9" y="205.7">VIN</text>
<text x="55.5" y="205.5">VOUT</text>
<text x="64.1" y="204.2">3</text>
<text x="111.5" y="205.4">V</text>
<text x="38.7" y="215.7">6</text>
<text x="64.1" y="215">5</text>
<text x="18.4" y="219.4">Cin</text>
<text x="31.5" y="216.7">EN</text>
<text x="41.8" y="217">EN</text>
<text x="57.7" y="216.7">PG</text>
<text x="73" y="216.7">PG</text>
<text x="102.2" y="220.8">Cout</text>
<text x="38.7" y="224.9">4</text>
<text x="41.7" y="225.8">PGND</text>
<text x="56.1" y="226.3">VOS</text>
<text x="64.1" y="225.2">7</text>
</g>
<g font-size="2.1" fill="#00f">
<text x="126.1" y="152.2">(3)</text>
<text x="189.9" y="152.2">(2)</text>
</g>
<g font-size="1.8">
<text x="126.3" y="201">100%</text>
<text x="127.3" y="208">80%</text>
<text x="127.3" y="204.5">90%</text>
<text x="127.3" y="214.9">60%</text>
<text x="127.3" y="211.4">70%</text>
<text x="124.6" y="221.7" transform="rotate(-90 124.6 221.7)">Efficiency</text>
<text x="127.3" y="221.9">40%</text>
<text x="127.3" y="218.4">50%</text>
<text x="127.3" y="225.4">30%</text>
<text x="127.3" y="232.3">10%</text>
<text x="127.3" y="228.8">20%</text>
<text x="162" y="229.6">TPSM861253 3.3Vout</text>
<text x="162" y="231.7">TPSM861252 5Vout</text>
<text x="162" y="233.7">TPSM861257 5Vout</text>
<text x="129.4" y="237.9">0.001</text>
<text x="129.9" y="235.8">0</text>
<text x="146.1" y="237.9">0.01</text>
<text x="153.1" y="239.9">Iout (A)</text>
<text x="162.9" y="237.9">0.1</text>
<text x="179.9" y="237.9">1</text>
</g>
<text font-size="1.6" fill="#00f" x="175.9" y="149.8">(1)</text>
<text font-size="1.5" x="113" y="205.7">OUT</text>
</svg>
